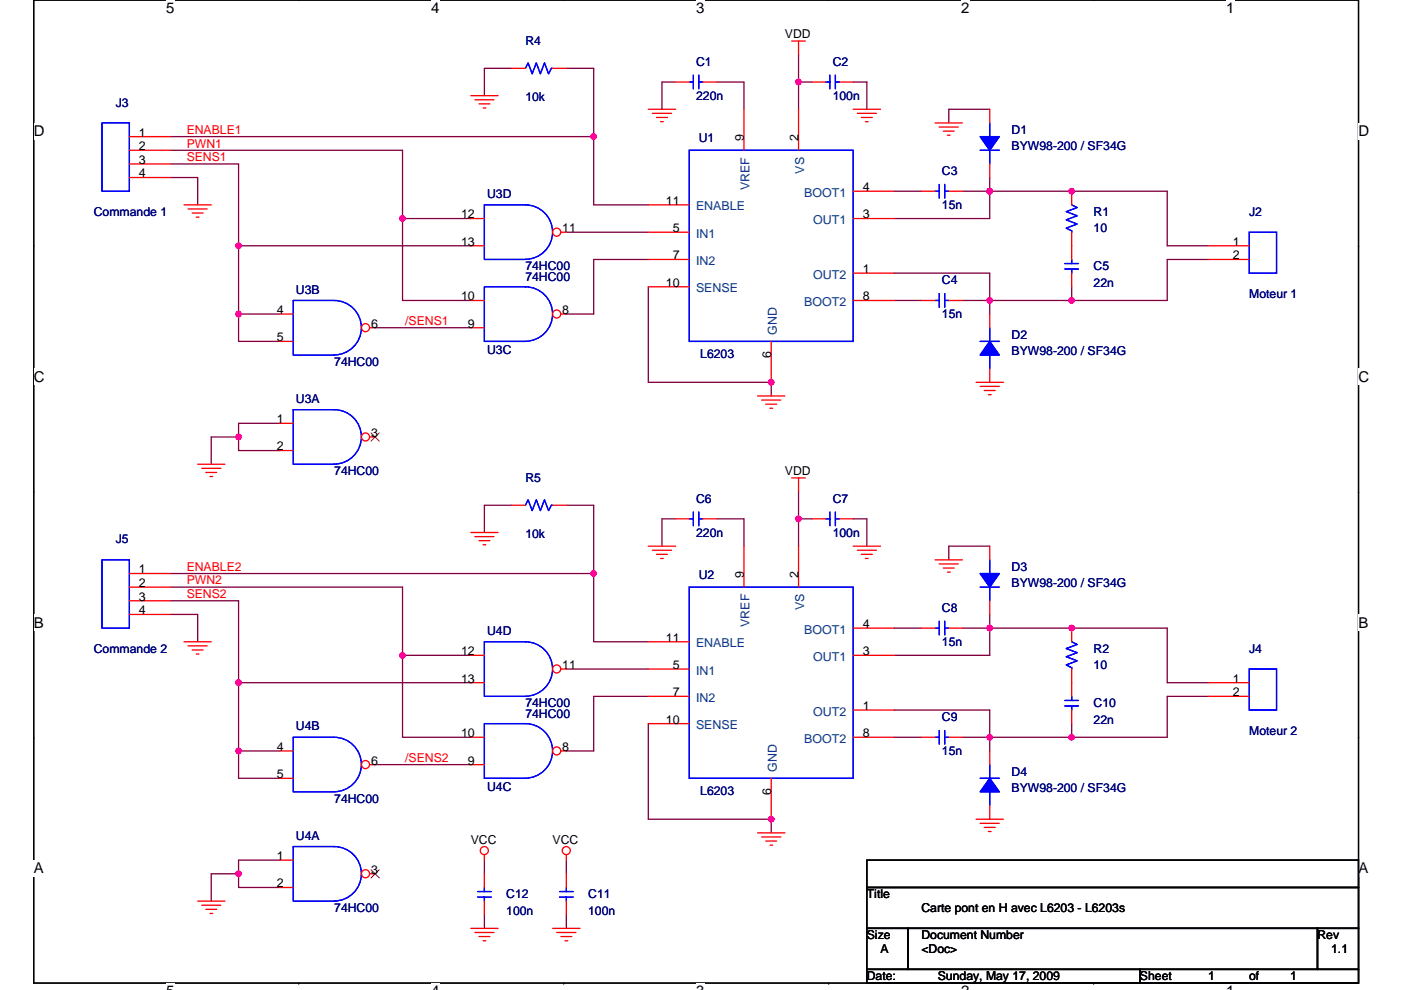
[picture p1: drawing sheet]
<svg xmlns="http://www.w3.org/2000/svg" width="297mm" height="210mm" viewBox="0 0 297 210" stroke-linecap="round" stroke-linejoin="round" font-family="sans-serif">
<path d="M7.2 0h280.8v208.5h-280.8z" fill="none" stroke="#000" stroke-width=".28"/>
<g fill="#fff">
<path d="M35.2 0h1.8v3.5h-1.8z"/>
<path d="M35.2 208.5h1.8v1.4h-1.8z"/>
</g>
<path d="M63.3 0h.1M63.3 208.5h.1" fill="none" stroke="#000" stroke-width=".28"/>
<g fill="#fff">
<path d="M91.4 0h1.8v3.5h-1.8z"/>
<path d="M91.4 208.5h1.8v1.4h-1.8z"/>
</g>
<path d="M119.5 0h.1M119.5 208.5h.1" fill="none" stroke="#000" stroke-width=".28"/>
<g fill="#fff">
<path d="M147.6 0h1.7v3.5h-1.7z"/>
<path d="M147.6 208.5h1.7v1.4h-1.7z"/>
</g>
<path d="M175.7 0h.1M175.7 208.5h.1" fill="none" stroke="#000" stroke-width=".28"/>
<g fill="#fff">
<path d="M203.8 0h1.7v3.5h-1.7z"/>
<path d="M203.8 208.5h1.7v1.4h-1.7z"/>
</g>
<path d="M231.9 0h.1M231.9 208.5h.1" fill="none" stroke="#000" stroke-width=".28"/>
<g fill="#fff">
<path d="M259.9 0h1.8v3.5h-1.8z"/>
<path d="M259.9 208.5h1.8v1.4h-1.8z"/>
<path d="M7.2 26.1h2.2v3.5h-2.2z"/>
<path d="M288 26.1h2.3v3.5h-2.3z"/>
<path d="M7.2 78.2h2.2v3.5h-2.2z"/>
<path d="M288 78.2h2.3v3.5h-2.3z"/>
</g>
<path d="M7.2 52.1h.1M288 52.1h.1" fill="none" stroke="#000" stroke-width=".28"/>
<g fill="#fff">
<path d="M7.2 130.3h2v3.5h-2z"/>
<path d="M288 130.3h2.1v3.5h-2.1z"/>
</g>
<path d="M7.2 104.3h.1M288 104.3h.1" fill="none" stroke="#000" stroke-width=".28"/>
<g fill="#fff">
<path d="M7.1 182.4h2.2v3.5h-2.2z"/>
<path d="M288 182.4h2.1v3.5h-2.1z"/>
</g>
<path d="M7.2 156.4h.1M288 156.4h.1M183.8 196.9h8.7v8.7h-8.7zM183.8 182.4h104.2v5.8h-104.2zM183.8 188.2h104.2v8.7h-104.2zM192.5 196.9h86.8v8.7h-86.8zM279.3 196.9h8.7v8.7h-8.7zM183.8 205.6h57.9v2.9h-57.9zM241.7 205.6h46.3v2.9h-46.3z" fill="none" stroke="#000" stroke-width=".28"/>
<g fill="none" stroke="#800040" stroke-width=".28">
<path d="M108.5 14.5h-5.8v5.8M120.1 14.5h5.8v14.5M143.3 17.4h-2.9v5.8M151.9 17.4h5.8v5.8M169.3 17.4h2.9M169.3 11.6v5.8M169.3 17.4v5.8M180.9 17.4h2.9v5.8M36.1 29h89.8M36.1 37.7h5.8v5.8M36.1 34.8h14.5v17.3M36.1 31.9h49.2v14.5"/>
<path d="M125.9 29v14.5h11.6M209.8 37.7v2.9M209.8 23.2h-8.6v2.9M50.6 52.1v14.5M50.6 52.1h49.2M85.3 46.4v17.3h14.5M85.3 46.4h14.5M120.1 49.3h17.4M137.5 55h-11.6v11.6h-5.8M189.6 57.9h20.2v5.8M189.6 40.6h5.8M204 40.6h5.8"/>
<path d="M209.8 40.6v5.8h-20.2M209.8 40.6h37.7v11.5h8.7M256.2 55h-8.7v8.7h-20.3M50.6 66.6h8.7M50.6 66.6v5.8h8.7M79.5 69.5h20.3M137.5 60.8v20.3h26v2.9M189.6 63.7h5.8M204 63.7h5.8M209.8 63.7v2.9M209.8 63.7h17.4M227.2 60.8v2.9"/>
<path d="M50.6 92.7h-5.8v5.8M50.6 92.7v2.9h8.7M59.3 89.8h-8.7v2.9M108.5 107.2h-5.8v5.7M120.1 107.2h5.8v14.4M143.3 110h-2.9v5.8M151.9 110h5.8v5.8M169.3 110h2.9M169.3 104.3v5.7M169.3 110v5.8M180.9 110h2.9v5.8M209.8 115.8h-8.6v2.9"/>
<path d="M36.1 121.6h89.8M36.1 124.5h49.2v14.5h14.5M36.1 130.3h5.8v5.8M36.1 127.4h14.5v17.4M85.3 139v17.4h14.5M125.9 121.6v14.5h11.6M189.6 133.2h5.8M204 133.2h5.8M209.8 133.2v5.8h-20.2M209.8 130.3v2.9M209.8 133.2h37.7v11.6h8.7M50.6 144.8v14.5"/>
<path d="M50.6 144.8h49.2M50.6 159.3h8.7M50.6 159.3v5.8h8.7M120.1 141.9h17.4M137.5 153.5v20.3h26v2.9M137.5 147.7h-11.6v11.6h-5.8M189.6 150.6h20.2v5.8M189.6 156.4h5.8M204 156.4h5.8M209.8 156.4v2.9M209.8 156.4h17.4M227.2 153.5v2.9"/>
<path d="M256.2 147.7h-8.7v8.7h-20.3M79.5 162.2h20.3M50.6 185.3h-5.8v5.8M50.6 185.3v2.9h8.7M59.3 182.4h-8.7v2.9M102.7 182.4v2.9M102.7 194v2.9M120.1 182.4v2.9M120.1 194v2.9"/>
</g>
<g fill="#f0f" stroke="#f0f" stroke-width=".28">
<circle cx="169.3" cy="17.4" r=".57"/>
<circle cx="209.8" cy="40.6" r=".57"/>
<circle cx="227.2" cy="40.6" r=".57"/>
<circle cx="227.2" cy="63.7" r=".57"/>
<circle cx="209.8" cy="63.7" r=".57"/>
<circle cx="85.3" cy="46.3" r=".57"/>
<circle cx="50.6" cy="52.1" r=".57"/>
<circle cx="50.6" cy="66.6" r=".57"/>
<circle cx="50.6" cy="92.7" r=".57"/>
<circle cx="169.3" cy="110" r=".57"/>
<circle cx="227.2" cy="133.2" r=".57"/>
<circle cx="227.2" cy="156.4" r=".57"/>
<circle cx="209.8" cy="156.4" r=".57"/>
<circle cx="209.8" cy="133.2" r=".57"/>
<circle cx="50.6" cy="144.8" r=".57"/>
<circle cx="50.6" cy="159.3" r=".57"/>
<circle cx="85.3" cy="139" r=".57"/>
<circle cx="50.6" cy="185.3" r=".57"/>
<circle cx="163.5" cy="81.1" r=".57"/>
<circle cx="163.5" cy="173.7" r=".57"/>
<circle cx="125.9" cy="121.6" r=".57"/>
<circle cx="125.9" cy="29" r=".57"/>
</g>
<g fill="none" stroke="#f00" stroke-width=".28">
<path d="M167.8 8.7h2.9M169.3 8.7v2.9M99.8 20.3h5.8M100.7 21.2h4M101.6 22h2.3M102.4 22.9h.6M137.5 23.2h5.8M138.3 24h4.1M139.2 24.9h2.3M140.1 25.8h.5M180.9 23.2h5.8M181.8 24h4"/>
<path d="M182.6 24.9h2.4M183.5 25.8h.6M198.3 26.1h5.7M199.1 26.9h4.1M200 27.8h2.3M200.9 28.7h.5M39 43.5h5.8M39.9 44.3h4M40.7 45.2h2.3M41.6 46.1h.6M41.9 98.5h5.8M42.8 99.3h4"/>
<path d="M59.3 89.8h2.9M59.3 95.6h2.9M160.6 84h5.8M161.5 84.9h4M162.3 85.7h2.4M163.2 86.6h.6M206.9 81.1h5.8M207.8 82h4.1M208.7 82.8h2.3M209.5 83.7h.6M43.6 100.2h2.3M44.5 101.1h.6"/>
<path d="M99.8 112.9h5.8M100.7 113.8h4M101.6 114.7h2.3M102.4 115.5h.6M137.5 115.8h5.8M138.3 116.7h4.1M139.2 117.6h2.3M140.1 118.4h.5M167.8 101.4h2.9M169.3 101.4v2.9M180.9 115.8h5.8M181.8 116.7h4"/>
<path d="M182.6 117.6h2.4M183.5 118.4h.6M198.3 118.7h5.7M199.1 119.6h4.1M39 136.1h5.8M39.9 137h4M40.7 137.9h2.3M41.6 138.7h.6M200 120.5h2.3M200.9 121.3h.5M160.6 176.7h5.8M161.5 177.5h4"/>
<path d="M162.3 178.4h2.4M163.2 179.3h.6M206.9 173.8h5.8M207.8 174.6h4.1M208.7 175.5h2.3M209.5 176.4h.6M41.9 191.1h5.8M42.8 192h4M43.6 192.9h2.3M44.5 193.7h.6M99.8 196.9h5.8M100.7 197.8h4"/>
<path d="M101.6 198.6h2.3M102.4 199.5h.6M102.7 181.3v1.1M117.2 196.9h5.8M118 197.8h4.1M118.9 198.6h2.3M119.8 199.5h.6M120.1 181.3v1.1"/>
<circle cx="102.7" cy="180.4" r=".86"/>
<circle cx="120.1" cy="180.4" r=".86"/>
</g>
<path d="M70.8 98.4a5.8 5.8 0 0 0 5.8-5.7 5.8 5.8 0 0 0-5.7-5.8h-8.7v11.6h8.7" fill="none" stroke="#00f" stroke-width=".28"/>
<circle cx="77.5" cy="92.7" r=".86" fill="#fff" stroke="#f00" stroke-width=".28"/>
<path d="M27.4 29h8.7M27.4 31.9h8.7M27.4 34.8h8.7M27.4 37.7h8.7M78.4 92.7h1.1M59.3 159.3h2.9M59.3 165.1h2.9" fill="none" stroke="#f00" stroke-width=".28"/>
<path d="M78.7 91.8l1.7 1.8M80.4 91.8l-1.7 1.8" fill="none" stroke="#804000" stroke-width=".21"/>
<path d="M21.6 26.1h5.8v14.5h-5.8zM70.8 167.9a5.8 5.8 0 0 0 5.8-5.7 5.8 5.8 0 0 0-5.7-5.8h-8.7v11.6h8.7" fill="none" stroke="#00f" stroke-width=".28"/>
<circle cx="77.5" cy="162.2" r=".86" fill="#fff" stroke="#f00" stroke-width=".28"/>
<path d="M227.2 40.6v2.9M227.2 49.3v2.8M256.2 144.8h8.7M256.2 147.7h8.7M78.4 162.2h1.1M59.3 182.4h2.9M59.3 188.2h2.9" fill="none" stroke="#f00" stroke-width=".28"/>
<path d="M227.2 43.5l1.2 .5-2.3 .9 2.3 .9-2.3 .8 2.3 .9-2.3 .9 1.1 .6v.3M264.9 141.9h5.8v8.7h-5.8zM62.2 179.6h8.6a5.8 5.8 0 0 1 5.8 5.7 5.8 5.8 0 0 1-5.7 5.8h-8.7z" fill="none" stroke="#00f" stroke-width=".28"/>
<circle cx="77.5" cy="185.3" r=".86" fill="#fff" stroke="#f00" stroke-width=".28"/>
<g fill="none" stroke="#f00" stroke-width=".28">
<path d="M108.5 14.5h2.9M117.2 14.5h2.9M143.3 17.4h2.8M149 17.4h2.9M157.7 23.2v8.7M169.3 23.2v8.7M209.8 23.2v2.9M209.8 34.8v2.9M137.5 49.3h8.6M137.5 55h8.6M137.5 43.5h8.6M180.9 46.4h8.7"/>
<path d="M180.9 57.9h8.7M180.9 40.6h8.7M227.2 52.1v2.9M227.2 57.9v2.9M256.2 55h8.7M256.2 52.1h8.7M137.5 60.8h8.6M163.5 72.4v8.7M180.9 63.7h8.7M195.4 63.7h2.9M201.2 63.7h2.8M209.8 66.6v2.9"/>
<path d="M209.8 78.2v2.9M108.5 107.2h2.9M117.2 107.2h2.9M157.7 115.8v8.7M169.3 115.8v8.7M209.8 115.8v2.9M27.4 121.6h8.7M27.4 124.5h8.7M27.4 127.4h8.7M27.4 130.3h8.7M99.8 139h2.9M137.5 136.1h8.6"/>
<path d="M180.9 139h8.7M180.9 133.2h8.7M195.4 133.2h2.9M201.2 133.2h2.8M209.8 127.4v2.9M227.2 133.2v2.9M99.8 144.8h2.9M137.5 141.9h8.6M137.5 147.7h8.6M137.5 153.5h8.6M180.9 150.6h8.7M180.9 156.4h8.7"/>
<path d="M195.4 156.4h2.9M201.2 156.4h2.8M209.8 159.3v2.9M227.2 141.9v5.8M227.2 150.6v2.9M163.5 165.1v8.7M209.8 170.9v2.9M78.4 185.3h1.1M102.7 185.3v2.9M102.7 191.1v2.9"/>
</g>
<path d="M78.7 184.5l1.7 1.7M80.4 184.5l-1.7 1.7" fill="none" stroke="#804000" stroke-width=".21"/>
<g fill="none" stroke="#00f" stroke-width=".28">
<path d="M111.4 14.5l.6-1.2 .8 2.4 .9-2.4 .9 2.4 .8-2.4 .9 2.4 .6-1.2h.3M146.1 17.4h.9M147 15.9v2.9M148.2 15.9v2.9M148.2 17.4h.8M146.1 31.9h34.8v40.5h-34.8zM207.8 31.9h4.1M209.8 26.1v2.9M209.8 31.9v2.9M225.8 57.1h2.9M225.8 55.9h2.9M227.2 55v.9"/>
<path d="M227.2 57.1v.8M264.9 49.3h5.8v8.6h-5.8zM198.3 63.7h.8M199.1 62.3v2.9M200.3 62.3v2.9M200.3 63.7h.9M207.8 72.4h4.1M209.8 75.3v2.9M209.8 69.5v2.9M21.6 118.7h5.8v14.5h-5.8zM111.4 107.2l.6-1.2 .8 2.3 .9-2.3 .9 2.3 .8-2.3 .9 2.3 .6-1.1h.3M209.8 118.7v2.9"/>
<path d="M111.4 136.1a5.8 5.8 0 0 1 5.8 5.8 5.8 5.8 0 0 1-5.8 5.8M111.4 136.1h-8.7v11.6h8.7M146.1 124.5h34.8v40.6h-34.8zM198.3 133.2h.8M199.1 131.8v2.9M200.3 131.8v2.9M200.3 133.2h.9M207.8 124.5h4.1M209.8 124.5v2.9M227.2 136.1l1.2 .6-2.3 .9 2.3 .8-2.3 .9 2.3 .9-2.3 .8 1.1 .6v.3M198.3 156.4h.8M199.1 154.9v2.9"/>
<path d="M200.3 154.9v2.9M200.3 156.4h.9M225.8 149.7h2.9M225.8 148.6h2.9M227.2 147.7v.9M227.2 149.7v.9M207.8 165.1h4.1M209.8 168v2.9M209.8 162.2v2.9M101.3 190.3h2.9M101.3 189.1h2.9M102.7 188.2v.9"/>
<path d="M102.7 190.3v.8"/>
</g>
<g fill="#00f" stroke="#00f" stroke-width=".28">
<path d="M207.8 29h4.1l-2.1 2.9z" fill-rule="evenodd"/>
<path d="M207.8 29h4.1l-2.1 2.9z" fill-rule="evenodd"/>
<path d="M209.8 72.4l2.1 2.9h-4.1z" fill-rule="evenodd"/>
<path d="M209.8 72.4l2.1 2.9h-4.1z" fill-rule="evenodd"/>
<path d="M209.8 165.1l2.1 2.9h-4.1z" fill-rule="evenodd"/>
<path d="M209.8 165.1l2.1 2.9h-4.1z" fill-rule="evenodd"/>
<path d="M207.8 121.6h4.1l-2.1 2.9z" fill-rule="evenodd"/>
<path d="M207.8 121.6h4.1l-2.1 2.9z" fill-rule="evenodd"/>
</g>
<circle cx="118" cy="141.9" r=".86" fill="#fff" stroke="#f00" stroke-width=".28"/>
<path d="M172.2 17.4h2.9M178 17.4h2.9M99.8 46.4h2.9M99.8 52.1h2.9M172.2 110h2.9M178 110h2.9M118.9 141.9h1.2" fill="none" stroke="#f00" stroke-width=".28"/>
<path d="M175.1 17.4h.9M176 15.9v2.9M177.1 15.9v2.9M177.1 17.4h.9M111.4 43.5a5.8 5.8 0 0 1 5.8 5.7 5.8 5.8 0 0 1-5.8 5.8M111.4 43.5h-8.7v11.5h8.7M175.1 110h.9M176 108.6v2.9M177.1 108.6v2.9M177.1 110h.9" fill="none" stroke="#00f" stroke-width=".28"/>
<circle cx="118" cy="49.2" r=".86" fill="#fff" stroke="#f00" stroke-width=".28"/>
<path d="M118.9 49.3h1.2M99.8 69.5h2.9M99.8 63.7h2.9" fill="none" stroke="#f00" stroke-width=".28"/>
<path d="M111.4 60.8a5.8 5.8 0 0 1 5.8 5.8 5.8 5.8 0 0 1-5.8 5.8M111.4 60.8h-8.7v11.6h8.7" fill="none" stroke="#00f" stroke-width=".28"/>
<circle cx="118" cy="66.6" r=".86" fill="#fff" stroke="#f00" stroke-width=".28"/>
<path d="M195.4 40.6h2.9M201.2 40.6h2.8M118.9 66.6h1.2M143.3 110h2.8M149 110h2.9M99.8 156.4h2.9M99.8 162.2h2.9M120.1 185.3v2.9M120.1 191.1v2.9" fill="none" stroke="#f00" stroke-width=".28"/>
<g fill="none" stroke="#00f" stroke-width=".28">
<path d="M199.1 39.1v2.9M200.3 39.1v2.9M198.3 40.6h.8M200.3 40.6h.9M146.1 110h.9M147 108.6v2.9M148.2 108.6v2.9M148.2 110h.8M111.4 153.5a5.8 5.8 0 0 1 5.8 5.8 5.8 5.8 0 0 1-5.8 5.8M111.4 153.5h-8.7v11.6h8.7M118.6 190.3h2.9M118.6 189.1h2.9"/>
<path d="M120.1 188.2v.9M120.1 190.3v.8"/>
</g>
<circle cx="118" cy="159.3" r=".86" fill="#fff" stroke="#f00" stroke-width=".28"/>
<path d="M59.3 66.6h2.9M59.3 72.4h2.9M118.9 159.3h1.2" fill="none" stroke="#f00" stroke-width=".28"/>
<path d="M70.8 75.3a5.8 5.8 0 0 0 5.8-5.8 5.8 5.8 0 0 0-5.7-5.8h-8.7v11.6h8.7" fill="none" stroke="#00f" stroke-width=".28"/>
<circle cx="77.5" cy="69.5" r=".86" fill="#fff" stroke="#f00" stroke-width=".28"/>
<path d="M78.4 69.5h1.1" fill="none" stroke="#f00" stroke-width=".28"/>
<g fill="#f0f" stroke="#f0f" stroke-width=".28">
<circle cx="169.3" cy="17.4" r=".57"/>
<circle cx="209.8" cy="40.6" r=".57"/>
<circle cx="227.2" cy="40.6" r=".57"/>
<circle cx="227.2" cy="63.7" r=".57"/>
<circle cx="209.8" cy="63.7" r=".57"/>
<circle cx="85.3" cy="46.3" r=".57"/>
<circle cx="50.6" cy="52.1" r=".57"/>
<circle cx="50.6" cy="66.6" r=".57"/>
<circle cx="50.6" cy="92.7" r=".57"/>
<circle cx="169.3" cy="110" r=".57"/>
<circle cx="227.2" cy="133.2" r=".57"/>
<circle cx="227.2" cy="156.4" r=".57"/>
<circle cx="209.8" cy="156.4" r=".57"/>
<circle cx="209.8" cy="133.2" r=".57"/>
<circle cx="50.6" cy="144.8" r=".57"/>
<circle cx="50.6" cy="159.3" r=".57"/>
<circle cx="85.3" cy="139" r=".57"/>
<circle cx="50.6" cy="185.3" r=".57"/>
<circle cx="163.5" cy="81.1" r=".57"/>
<circle cx="163.5" cy="173.7" r=".57"/>
<circle cx="125.9" cy="121.6" r=".57"/>
<circle cx="125.9" cy="29" r=".57"/>
</g>
<g font-size="3.2">
<text x="35.2" y="2.8">5</text>
<text x="91.4" y="2.8">4</text>
<text x="147.6" y="2.8">3</text>
<text x="203.8" y="2.8">2</text>
<text x="259.9" y="2.8">1</text>
<text x="7.2" y="28.9">D</text>
<text x="288" y="28.9">D</text>
<text x="7.2" y="81">C</text>
<text x="288" y="81">C</text>
<text x="7.2" y="133.1">B</text>
<text x="288" y="133.1">B</text>
<text x="7.2" y="185.3">A</text>
<text x="288" y="185.3">A</text>
</g>
<g font-size="2.6" fill="#000080">
<text x="111.4" y="9.6">R4</text>
<text x="147.6" y="13.9">C1</text>
<text x="176.5" y="13.9">C2</text>
<text x="24.5" y="22.6">J3</text>
<text x="111.4" y="21.5">10k</text>
<text x="147.6" y="21.2">220n</text>
<text x="176.5" y="21.2">100n</text>
<text x="214.5" y="28.4">D1</text>
<text x="148.2" y="30.1">U1</text>
<text x="214.5" y="31.9">BYW98-200 / SF34G</text>
<text x="199.7" y="37.1">C3</text>
<text x="19.9" y="45.8">Commande 1</text>
<text x="103.3" y="42">U3D</text>
<text x="199.7" y="44.3">15n</text>
<text x="231.9" y="45.8">R1</text>
<text x="264.9" y="45.8">J2</text>
<text x="231.9" y="49.3">10</text>
<text x="111.4" y="57.4">74HC00</text>
<text x="111.4" y="59.7">74HC00</text>
<text x="231.9" y="57.4">C5</text>
<text x="62.8" y="62.3">U3B</text>
<text x="199.7" y="60.3">C4</text>
<text x="231.9" y="60.8">22n</text>
<text x="264.9" y="63.2">Moteur 1</text>
<text x="199.7" y="67.5">15n</text>
<text x="214.5" y="71.8">D2</text>
<text x="70.9" y="77.6">74HC00</text>
<text x="103.3" y="75">U3C</text>
<text x="148.5" y="75.9">L6203</text>
<text x="214.5" y="75.3">BYW98-200 / SF34G</text>
<text x="62.8" y="85.4">U3A</text>
<text x="70.9" y="100.8">74HC00</text>
<text x="111.4" y="102.3">R5</text>
<text x="147.6" y="106.6">C6</text>
<text x="176.5" y="106.6">C7</text>
<text x="147.6" y="113.8">220n</text>
<text x="176.5" y="113.8">100n</text>
<text x="24.5" y="115.3">J5</text>
<text x="111.4" y="114.1">10k</text>
<text x="148.2" y="122.8">U2</text>
<text x="214.5" y="121.1">D3</text>
<text x="214.5" y="124.5">BYW98-200 / SF34G</text>
<text x="199.7" y="129.8">C8</text>
<text x="103.3" y="134.7">U4D</text>
<text x="199.7" y="137">15n</text>
<text x="19.9" y="138.5">Commande 2</text>
<text x="231.9" y="138.5">R2</text>
<text x="231.9" y="141.9">10</text>
<text x="264.9" y="138.5">J4</text>
<text x="62.8" y="154.9">U4B</text>
<text x="111.4" y="150">74HC00</text>
<text x="111.4" y="152.3">74HC00</text>
<text x="199.7" y="152.9">C9</text>
<text x="231.9" y="150">C10</text>
<text x="231.9" y="153.5">22n</text>
<text x="264.9" y="155.8">Moteur 2</text>
<text x="199.7" y="160.2">15n</text>
<text x="103.3" y="167.7">U4C</text>
<text x="214.5" y="164.5">D4</text>
<text x="214.5" y="168">BYW98-200 / SF34G</text>
<text x="70.9" y="170.3">74HC00</text>
<text x="148.5" y="168.6">L6203</text>
<text x="62.8" y="178.1">U4A</text>
<text x="107.3" y="190.6">C12</text>
<text x="124.7" y="190.6">C11</text>
<text x="70.9" y="193.5">74HC00</text>
<text x="107.3" y="194">100n</text>
<text x="124.7" y="194">100n</text>
</g>
<g font-size="2.6">
<text x="166.4" y="8.1">VDD</text>
<text x="29.5" y="29">1</text>
<text x="157.7" y="29.8" transform="rotate(-90 157.7 29.8)">9</text>
<text x="169.3" y="29.8" transform="rotate(-90 169.3 29.8)">2</text>
<text x="29.5" y="31.9">2</text>
<text x="29.5" y="34.8">3</text>
<text x="29.5" y="37.6">4</text>
<text x="182.9" y="40.5">4</text>
<text x="97.7" y="46.3">12</text>
<text x="141.2" y="43.4">11</text>
<text x="182.9" y="46.3">3</text>
<text x="97.7" y="52.1">13</text>
<text x="119.2" y="49.2">11</text>
<text x="142.6" y="49.2">5</text>
<text x="261.4" y="52.1">1</text>
<text x="142.6" y="55">7</text>
<text x="182.9" y="57.9">1</text>
<text x="261.4" y="55">2</text>
<text x="97.7" y="63.7">10</text>
<text x="141.2" y="60.8">10</text>
<text x="182.9" y="63.7">8</text>
<text x="58.7" y="66.6">4</text>
<text x="78.7" y="69.5">6</text>
<text x="99.2" y="69.5">9</text>
<text x="119.2" y="66.6">8</text>
<text x="58.7" y="72.4">5</text>
<text x="163.5" y="75.9" transform="rotate(-90 163.5 75.9)">6</text>
<text x="58.7" y="89.8">1</text>
<text x="58.7" y="95.5">2</text>
<text x="78.7" y="92.7">3</text>
<text x="166.4" y="100.8">VDD</text>
<text x="29.5" y="121.6">1</text>
<text x="29.5" y="124.5">2</text>
<text x="157.7" y="122.5" transform="rotate(-90 157.7 122.5)">9</text>
<text x="169.3" y="122.5" transform="rotate(-90 169.3 122.5)">2</text>
<text x="29.5" y="127.4">3</text>
<text x="29.5" y="130.3">4</text>
<text x="141.2" y="136.1">11</text>
<text x="182.9" y="133.2">4</text>
<text x="97.7" y="139">12</text>
<text x="119.2" y="141.9">11</text>
<text x="142.6" y="141.9">5</text>
<text x="182.9" y="139">3</text>
<text x="97.7" y="144.8">13</text>
<text x="142.6" y="147.7">7</text>
<text x="261.4" y="144.8">1</text>
<text x="261.4" y="147.7">2</text>
<text x="141.2" y="153.5">10</text>
<text x="182.9" y="150.6">1</text>
<text x="58.7" y="159.3">4</text>
<text x="97.7" y="156.4">10</text>
<text x="119.2" y="159.3">8</text>
<text x="182.9" y="156.4">8</text>
<text x="58.7" y="165.1">5</text>
<text x="78.7" y="162.2">6</text>
<text x="99.2" y="162.2">9</text>
<text x="163.5" y="168.6" transform="rotate(-90 163.5 168.6)">6</text>
<text x="99.8" y="179">VCC</text>
<text x="117.2" y="179">VCC</text>
<text x="58.7" y="182.4">1</text>
<text x="78.7" y="185.3">3</text>
<text x="58.7" y="188.2">2</text>
<text x="183.8" y="190.6">Title</text>
<text x="195.4" y="193.5">Carte pont en H avec L6203 - L6203s</text>
<text x="183.8" y="199.2">Size</text>
<text x="186.7" y="202.1">A</text>
<text x="195.4" y="199.2">Document Number</text>
<text x="195.4" y="202.1">&lt;Doc&gt;</text>
<text x="279.3" y="199.2">Rev</text>
<text x="282.2" y="202.1">1.1</text>
<text x="183.8" y="207.9">Date:</text>
<text x="198.8" y="207.9">Sunday, May 17, 2009</text>
<text x="241.7" y="207.9">Sheet</text>
<text x="256.2" y="207.9">1</text>
<text x="264.9" y="207.9">of</text>
<text x="273.6" y="207.9">1</text>
</g>
<g font-size="2.6" fill="#f00">
<text x="39.6" y="28.4">ENABLE1</text>
<text x="39.6" y="31.3">PWN1</text>
<text x="39.6" y="34.2">SENS1</text>
<text x="85.9" y="68.9">/SENS1</text>
<text x="39.6" y="124">PWN2</text>
<text x="39.6" y="121.1">ENABLE2</text>
<text x="39.6" y="126.9">SENS2</text>
<text x="85.9" y="161.6">/SENS2</text>
</g>
<g font-size="2.6" fill="#004080">
<text x="158.9" y="40.3" transform="rotate(-90 158.9 40.3)">VREF</text>
<text x="170.5" y="36.8" transform="rotate(-90 170.5 36.8)">VS</text>
<text x="170.5" y="41.7">BOOT1</text>
<text x="147.6" y="44.6">ENABLE</text>
<text x="172.4" y="47.5">OUT1</text>
<text x="147.6" y="50.4">IN1</text>
<text x="147.6" y="56.2">IN2</text>
<text x="172.4" y="59.1">OUT2</text>
<text x="147.6" y="62">SENSE</text>
<text x="170.5" y="64.9">BOOT2</text>
<text x="164.7" y="71" transform="rotate(-90 164.7 71)">GND</text>
<text x="170.5" y="129.5" transform="rotate(-90 170.5 129.5)">VS</text>
<text x="147.6" y="137.3">ENABLE</text>
<text x="158.9" y="133" transform="rotate(-90 158.9 133)">VREF</text>
<text x="170.5" y="134.4">BOOT1</text>
<text x="147.6" y="143.1">IN1</text>
<text x="172.4" y="140.2">OUT1</text>
<text x="147.6" y="148.9">IN2</text>
<text x="147.6" y="154.6">SENSE</text>
<text x="172.4" y="151.8">OUT2</text>
<text x="170.5" y="157.5">BOOT2</text>
<text x="164.7" y="163.6" transform="rotate(-90 164.7 163.6)">GND</text>
</g>
</svg>
